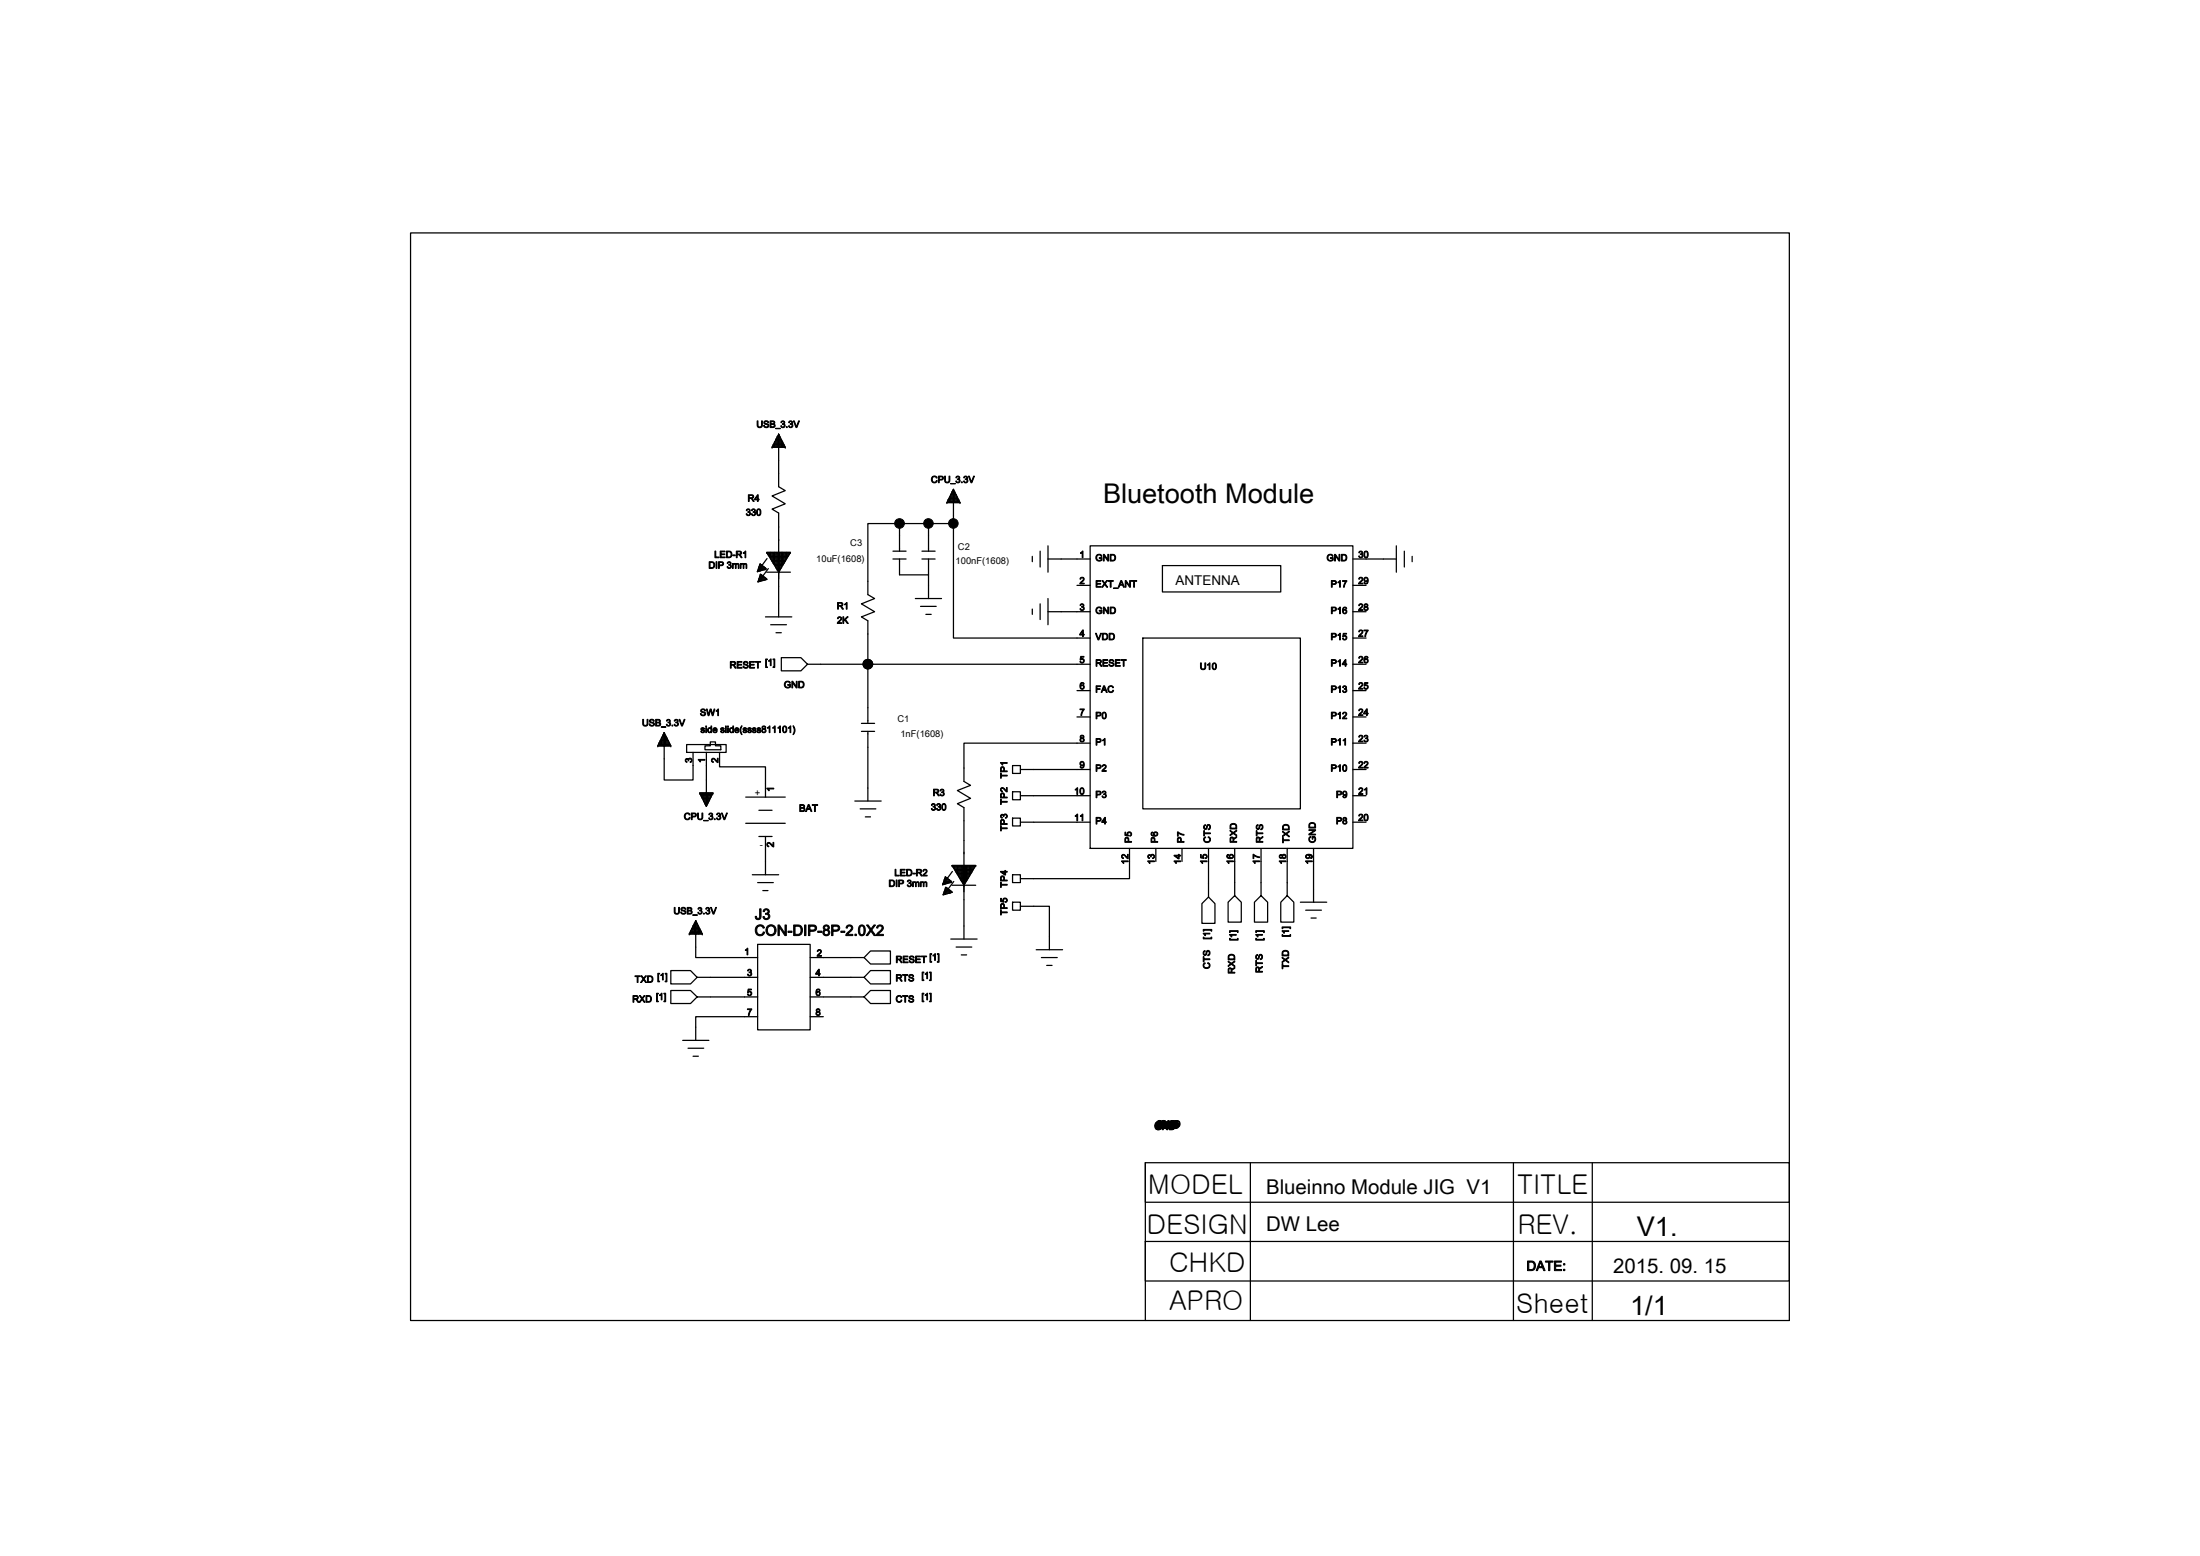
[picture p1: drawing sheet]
<svg xmlns="http://www.w3.org/2000/svg" width="297mm" height="210mm" viewBox="0 0 297 210" stroke-linecap="round" stroke-linejoin="round" font-family="sans-serif">
<g fill="none" stroke="#000" stroke-width=".17">
<path d="M55.4 31.4h186.2v146.8h-186.2zM104.4 60v.3M104.5 59.8h1.2M104.6 59.6v.7M104.6 59.6h1.1v.7M104.7 59.5h.9M104.8 59.3h.7v1M104.8 59.2v1.1M104.9 59.1h.5M104.9 58.9h.4v1.4M104.9 58.9v1.4M105 58.8h.2"/>
<path d="M105.1 58.6h.1M105.1 58.6v1.7M105.1 58.6l.9 1.7h-1.8l.9-1.7v7.1l.9 .5-1.8 .7 1.8 1.1-1.8 .7 .9 .5v14M102.4 76.9h1M102.4 78.4h.2M102.4 76.7h1M102.4 78.3h.9M102.5 76.3h.4M102.5 77.9h.8M102.6 76.2h.1M102.6 77.8h.4M102.7 76.1v.9"/>
<path d="M102.7 77l-.4 .1M102.7 77.5l.9 .7-1.3 .3zM102.8 78.4v-.8h-.1v.8M102.8 76.2v.8M103 76.4v.5M103 77.7v.6M103.2 76.9v-.4h-.7v.6M103.2 77.9v.4M103.4 76.6v.2M103.4 78v.2M103.5 78.1h-1v.3M103.5 77.2h3.2"/>
<path d="M103.5 74.5h.1M103.5 78.1v.1M103.6 75.4l-1.3 1.8 .3-1.1 .9 .7-1.2 .4M103.7 74.5v.4M103.7 76.7l-1.3 1.8M103.9 74.5v.7M104.2 60.3h.1M104.2 60.3h1.8M104.2 74.5v1.3M104.3 60.2h1.6M104.4 60h1.4v.3M104.4 74.5v1.6"/>
<path d="M104.8 74.5v2.1M104.9 74.5v2.4M105.1 74.5h1.6l-1.6 2.7zM105.1 77.2h.1M105.2 77h-.2M105.3 74.5v2.4M105.3 76.9h-.4M105.4 76.7h-.6M105.5 74.5v2.1M105.6 76.5h-.9M105.7 74.5v1.8h-1.1v-1.8M105.8 76.2h-1.3"/>
<path d="M105.8 74.5v1.5M105.9 76h-1.5M106 75.8h-1.7M106 74.5v1.2M106 60.3h.1M106.1 75.6h-1.9M106.2 74.5v.9h-2.1v-.9M106.3 75.3h-2.4M106.4 74.5v.6M106.4 75.1h-2.6M106.5 74.9h-2.8M106.5 74.5v.3"/>
<path d="M106.6 74.7h-3M106.7 74.5h-3.2M106.7 74.5h.1M120.6 75.4h1.7M120.6 74.4h1.7M121.5 70.7h-4.3v9.5l.9 .6-1.8 .7 1.8 1-1.8 .7 .9 .6v13.8M121.5 75.4v2.2h3.9v3.2M124.5 75.4h1.8M124.5 74.4h1.8M125.4 70.7h-3.9v3.7M125.4 75.4v2.2M127.8 67.8h.1"/>
<path d="M127.8 67.8h1.8M127.9 67.6h1.6M128 67.8v-.3h1.5v.3M128.1 67.3h1.2M128.2 67.1v.7M128.2 67.1h1.1v.7M128.3 66.9h.9M128.4 66.8h.7v1M128.4 66.7v1.1M128.5 66.6h.5M128.5 66.4h.4v1.4M128.5 66.3v1.5"/>
<path d="M128.6 66.2h.2M128.7 66h.1M128.7 70.7h-3.3v3.7M128.7 70.7v15.4h18.5M128.7 66v1.8M128.7 66l.9 1.8h-1.8l.9-1.8v4.7M129.6 67.8h.1M139.4 75.1v.7M140.4 74.4v2.1M141.5 73.7v3.5M141.5 75.4h5.7M145.4 79h1.8"/>
<path d="M147.2 73.7h35.5v40.8h-35.5zM156.9 76.3h16v3.6h-16zM182.7 75.4h5.8M182.7 79h1.7M188.5 73.7v3.5M189.6 74.4v2.1M190.7 75.1v.7M89.3 99.8h.8M89.3 99.5v1.1M89.3 99.6h.7v1M89.4 99.4h.5M89.5 99.1v1.5"/>
<path d="M89.5 99.2h.3v1.4M89.6 99h.1M89.7 98.9v1.7M89.7 98.9l.9 1.7h-1.8l.9-1.7v6.4h3.9v-3.8M89.7 98.9h.1M103.4 83.2h3.5M104.1 84.3h2.1M104.8 85.4h.7M109 89.6l-.9 .9h-2.6v-1.7h2.6l.9 .8h38.2M116.3 98.7h1.8M116.3 97.6h1.8M117.2 89.6h.1"/>
<path d="M117.2 98.7v9.4M123.6 80.8h3.5M124.3 81.8h2.1M125 82.9h.7M139.4 82.2v.7M140.4 81.5v2.1M141.5 80.8v3.5M145.4 93.2h1.8M145.4 96.8h1.8M147.2 82.5l-5.7 .1M154.3 86.1h21.3v23.1h-21.3zM182.7 82.5h1.7"/>
<path d="M182.7 86.1h1.7M182.7 89.6h1.7M182.7 93.2h1.7M182.7 96.8h1.7M88.8 100.6h.1M88.8 100.6h1.8M88.9 100.5h1.6M89 100.3h1.4v.3M89 100.3v.3M89.1 100.1h1.2M89.2 100.6v-.7h1v.7M90.6 100.6h.1"/>
<path d="M92.7 100.5h5.3v1h-5.3zM94.5 107h.1M94.5 107h1.8M94.5 107.2h1.7M94.7 107v.4M94.7 107.6h1.3M94.8 107v.8M94.9 107.9h.9M95 107v1.2M95.1 108.3h.5M95.2 100.6h.7v-.5h.7v.5h.7v.6h-2.1zM95.2 107v1.5"/>
<path d="M95.2 108.6h.3M95.4 101.5v7.3l-.9-1.8h1.8l-.9 1.8v-1.8M95.5 107v1.5h-.3M95.7 107v1.1h-.7M95.9 107v.7h-1.1M96.1 107v.4h-1.4M96.3 107h.1M97.2 101.5v2h6.2v4.1M100.7 107.6h5.3M100.7 111.1h5.3M101.6 118h3.5M102.3 119.1h2.1"/>
<path d="M102.5 109.3h1.7M102.5 112.9h1.7M103.4 112.9v5.1M115.4 108.1h3.6M116.1 109.2h2.2M116.8 110.2h.7M127.4 119.1h1M127.4 118.9h1M127.5 118.6h.4M127.6 118.4h.1M127.6 120h.5M127.7 118.3v1"/>
<path d="M127.7 119.3h-.4v.1M127.7 119.7l.9 .7-1.3 .4zM127.8 118.5v.7M128 118.6v.6M128 120v.5M128.2 119.1v-.4h-.7v.6M128.4 118.9v.2M128.5 119.5h3.2M128.5 116.8h.1M128.5 116.8h3.2M128.6 117.6l-1.3 1.8 .3-1.1 .9 .7-1.2 .4M128.6 117h3"/>
<path d="M128.7 116.8v.3M128.8 117.1h2.7M128.8 119l-1.4 1.7M128.9 117.3h2.5M128.9 116.8v.6M129 117.5h2.3M129.1 116.8v.9h2.1v-.9M129.2 117.9h1.9M129.3 116.8v1.2M129.3 118h1.7M129.4 118.2h1.5M129.5 116.8v1.5"/>
<path d="M129.5 118.4h1.3M129.6 116.8v1.8h1.1v-1.8M129.7 118.7h.9M129.8 116.8v2.1M129.8 118.9h.7M129.9 119.1h.5M130 116.8v2.4M130 119.3h.3M130.2 116.8h1.5l-1.5 2.7zM130.2 119.5h.1M130.3 116.8v2.3M130.5 116.8v2.1"/>
<path d="M130.9 116.8v1.5M131 116.8v1.2M131.4 116.8v.6M131.6 116.8v.3M131.7 116.8h.1M136.7 103.3h1.1v1.1h-1.1zM136.7 106.8h1.1v1.1h-1.1zM136.7 110.4h1.1v1.1h-1.1zM136.7 118h1.1v1.1h-1.1zM147.2 100.3h-17v5.2l.8 .5-1.7 .7 1.7 1-1.7 .8 .9 .5v17.7M147.2 103.8h-9.4M147.2 107.4h-9.4"/>
<path d="M147.2 111h-9.4M152.5 114.5v4.1h-14.7M156.1 114.5v1.7M159.6 114.5v1.7M163.2 114.5v6.6l.8 .8v2.7h-1.7v-2.7l.9-.8M166.7 114.5v6.4l.9 .9v2.6h-1.8v-2.6l.9-.9M170.3 114.5v6.4l.9 .9v2.6h-1.8v-2.6l.9-.9M173.8 114.5v6.4l.9 .9v2.6h-1.8v-2.6l.9-.9M177.4 114.5v7.3M182.7 100.3h1.7M182.7 103.8h1.7M182.7 107.4h1.7"/>
<path d="M182.7 111h1.7M93.1 126h.1M93.1 126h1.7M93.2 125.8h1.5M93.2 125.6v.4M93.2 125.7h1.5v.3M93.3 125.5h1.2M93.4 125.3v.7M93.4 125.3h1.1v.7M93.5 125.1h.9M93.6 124.9v1.1M93.6 125h.7v1"/>
<path d="M93.7 124.8h.5M93.8 124.6h.3v1.4M93.8 124.5v1.5M93.9 124.4h.1M93.9 124.2h.1M93.9 124.2v1.8M93.9 124.2l.9 1.8h-1.7l.8-1.8v5h8.4M94.1 131.9l-.9-.9h-2.6v1.8h2.6l.9-.9h8.2M94.1 134.5l-.9-.8h-2.6v1.7h2.6l.9-.9h8.2M94.8 126h.1M102.3 137.2h-8.4v3.2M102.3 127.4h7.1v11.6h-7.1z"/>
<path d="M103 120.2h.7M109.4 137.2h1.8M116.7 129.2l.8-.9h2.7v1.8h-2.7l-.8-.9h-7.3M116.7 131.9l.8-.9h2.7v1.8h-2.7l-.8-.9h-7.3M116.7 134.5l.8-.8h2.7v1.7h-2.7l-.8-.9h-7.3M127.4 120.7h.2M127.4 120.5h.9M127.5 120.2h.8M127.8 120.6v-.8h-.1v.8M128.2 120.1v.4M128.4 126.7h3.5M128.4 120.2v.2"/>
<path d="M128.5 120.4h-1v.3M128.5 120.4h.1M129.1 127.8h2.1M129.8 128.9h.7M136.7 121.8h1.1v1h-1.1zM137.8 122.3h3.9v5.9M139.9 128.2h3.6M140.6 129.2h2.1M141.3 130.3h.7M175.6 121.8h3.5M176.3 122.8h2.1M177 123.9h.7"/>
<path d="M92.2 140.4h3.5M92.9 141.5h2.1M93.6 142.5h.7M154.6 156.9h87v5.3h-87zM154.6 156.9v21.3M168.8 156.9v21.3M204.3 156.9v21.3M215 156.9v21.3M154.6 167.5h87v5.4h-87z"/>
</g>
<g fill="#000" stroke="#000" stroke-width=".14">
<circle cx="121.5" cy="70.6" r=".65"/>
<circle cx="125.4" cy="70.6" r=".65"/>
<circle cx="128.7" cy="70.6" r=".65"/>
<circle cx="117.2" cy="89.6" r=".65"/>
</g>
<g font-size="3.7">
<text x="148.9" y="67.8">Bluetooth Module</text>
<text x="155" y="161.2">MODEL</text>
<text x="204.9" y="161.2">TITLE</text>
<text x="154.8" y="166.5">DESIGN</text>
<text x="204.9" y="166.5">REV.</text>
<text x="221" y="166.9">V1.</text>
<text x="157.8" y="171.6">CHKD</text>
<text x="157.8" y="176.8">APRO</text>
<text x="204.7" y="177.1">Sheet</text>
<text x="220.1" y="177.5">1/1</text>
</g>
<g font-size="2.7">
<text x="171" y="161.2">Blueinno Module JIG V1</text>
<text x="171" y="166.1">DW Lee</text>
<text x="217.8" y="171.8">2015. 09. 15</text>
</g>
<g font-size="2">
<text x="101.9" y="124.1">J3</text>
<text x="101.9" y="126.3">CON-DIP-8P-2.0X2</text>
</g>
<g font-size="1.8">
<text x="158.7" y="79">ANTENNA</text>
<text x="206.1" y="171.5">DATE:</text>
</g>
<g font-size="1.3">
<text x="102.1" y="57.7">USB_3.3V</text>
<text x="125.7" y="65.2">CPU_3.3V</text>
<text x="100.7" y="69.6">330</text>
<text x="100.9" y="67.7">R4</text>
<text x="95.6" y="76.7">DIP 3mm</text>
<text x="96.4" y="75.3">LED-R1</text>
<text x="110.2" y="75.8">10uF(1608)</text>
<text x="114.8" y="73.7">C3</text>
<text x="129" y="76.2">100nF(1608)</text>
<text x="129.3" y="74.2">C2</text>
<text x="145.8" y="75.3">1</text>
<text x="147.9" y="75.7">GND</text>
<text x="179.1" y="75.7">GND</text>
<text x="183.4" y="75.3">30</text>
<text x="113" y="82.2">R1</text>
<text x="145.8" y="78.8">2</text>
<text x="145.8" y="82.4">3</text>
<text x="147.9" y="79.2">EXT_ANT</text>
<text x="147.9" y="82.8">GND</text>
<text x="179.7" y="82.8">P16</text>
<text x="179.7" y="79.2">P17</text>
<text x="183.4" y="82.4">28</text>
<text x="183.4" y="78.8">29</text>
<text x="103.3" y="89.8">[1]</text>
<text x="113" y="84.1">2K</text>
<text x="145.8" y="85.9">4</text>
<text x="145.8" y="89.5">5</text>
<text x="147.9" y="86.4">VDD</text>
<text x="147.9" y="89.9">RESET</text>
<text x="179.7" y="89.9">P14</text>
<text x="179.7" y="86.4">P15</text>
<text x="183.4" y="89.5">26</text>
<text x="183.4" y="85.9">27</text>
<text x="98.5" y="90.2">RESET</text>
<text x="105.8" y="92.8">GND</text>
<text x="145.8" y="93">6</text>
<text x="147.9" y="93.5">FAC</text>
<text x="162" y="90.4">U10</text>
<text x="179.7" y="93.5">P13</text>
<text x="183.4" y="93">25</text>
<text x="86.7" y="98">USB_3.3V</text>
<text x="94.5" y="96.6">SW1</text>
<text x="94.6" y="98.9">side slide(ssss811101)</text>
<text x="121.2" y="97.5">C1</text>
<text x="121.6" y="99.4">1nF(1608)</text>
<text x="145.8" y="96.6">7</text>
<text x="145.8" y="100.1">8</text>
<text x="147.9" y="97">P0</text>
<text x="147.9" y="100.6">P1</text>
<text x="179.7" y="100.6">P11</text>
<text x="179.7" y="97">P12</text>
<text x="183.4" y="100.1">23</text>
<text x="183.4" y="96.6">24</text>
<text x="93.4" y="103" transform="rotate(-90 93.4 103)">3</text>
<text x="95.2" y="103" transform="rotate(-90 95.2 103)">1</text>
<text x="97" y="103" transform="rotate(-90 97 103)">2</text>
<text x="101.9" y="107.4">+</text>
<text x="104.5" y="106.8" transform="rotate(-90 104.5 106.8)">1</text>
<text x="125.9" y="107.4">R3</text>
<text x="136" y="105.1" transform="rotate(-90 136 105.1)">TP1</text>
<text x="145" y="107.2">10</text>
<text x="145.8" y="103.7">9</text>
<text x="147.9" y="104.1">P2</text>
<text x="147.9" y="107.7">P3</text>
<text x="179.7" y="104.1">P10</text>
<text x="180.4" y="107.7">P9</text>
<text x="183.4" y="107.2">21</text>
<text x="183.4" y="103.7">22</text>
<text x="92.3" y="110.6">CPU_3.3V</text>
<text x="107.9" y="109.5">BAT</text>
<text x="125.7" y="109.3">330</text>
<text x="136" y="112.2" transform="rotate(-90 136 112.2)">TP3</text>
<text x="136" y="108.6" transform="rotate(-90 136 108.6)">TP2</text>
<text x="145" y="110.8">11</text>
<text x="147.9" y="111.2">P4</text>
<text x="152.8" y="113.8" transform="rotate(-90 152.8 113.8)">P5</text>
<text x="156.3" y="113.8" transform="rotate(-90 156.3 113.8)">P6</text>
<text x="159.9" y="113.8" transform="rotate(-90 159.9 113.8)">P7</text>
<text x="163.4" y="113.8" transform="rotate(-90 163.4 113.8)">CTS</text>
<text x="167" y="113.8" transform="rotate(-90 167 113.8)">RXD</text>
<text x="170.5" y="113.8" transform="rotate(-90 170.5 113.8)">RTS</text>
<text x="174.1" y="113.8" transform="rotate(-90 174.1 113.8)">TXD</text>
<text x="177.6" y="113.8" transform="rotate(-90 177.6 113.8)">GND</text>
<text x="180.4" y="111.2">P8</text>
<text x="183.4" y="110.8">20</text>
<text x="102.6" y="114.5">-</text>
<text x="104.5" y="114.3" transform="rotate(-90 104.5 114.3)">2</text>
<text x="120" y="119.7">DIP 3mm</text>
<text x="120.8" y="118.2">LED-R2</text>
<text x="136" y="119.8" transform="rotate(-90 136 119.8)">TP4</text>
<text x="152.3" y="116.6" transform="rotate(-90 152.3 116.6)">12</text>
<text x="155.9" y="116.6" transform="rotate(-90 155.9 116.6)">13</text>
<text x="159.4" y="116.6" transform="rotate(-90 159.4 116.6)">14</text>
<text x="163" y="116.6" transform="rotate(-90 163 116.6)">15</text>
<text x="166.5" y="116.6" transform="rotate(-90 166.5 116.6)">16</text>
<text x="170.1" y="116.6" transform="rotate(-90 170.1 116.6)">17</text>
<text x="173.6" y="116.6" transform="rotate(-90 173.6 116.6)">18</text>
<text x="177.2" y="116.6" transform="rotate(-90 177.2 116.6)">19</text>
<text x="90.9" y="123.4">USB_3.3V</text>
<text x="136" y="123.5" transform="rotate(-90 136 123.5)">TP5</text>
<text x="100.5" y="128.9">1</text>
<text x="100.9" y="131.7">3</text>
<text x="110.1" y="131.7">4</text>
<text x="110.3" y="129.1">2</text>
<text x="120.9" y="129.9">RESET</text>
<text x="125.5" y="129.6">[1]</text>
<text x="163.4" y="130.8" transform="rotate(-90 163.4 130.8)">CTS</text>
<text x="163.4" y="126.8" transform="rotate(-90 163.4 126.8)">[1]</text>
<text x="166.7" y="131.4" transform="rotate(-90 166.7 131.4)">RXD</text>
<text x="166.9" y="127" transform="rotate(-90 166.9 127)">[1]</text>
<text x="170.5" y="131.3" transform="rotate(-90 170.5 131.3)">RTS</text>
<text x="170.5" y="127" transform="rotate(-90 170.5 127)">[1]</text>
<text x="174" y="130.8" transform="rotate(-90 174 130.8)">TXD</text>
<text x="174" y="126.4" transform="rotate(-90 174 126.4)">[1]</text>
<text x="85.4" y="135.3">RXD</text>
<text x="85.7" y="132.6">TXD</text>
<text x="88.6" y="134.9">[1]</text>
<text x="88.7" y="132.2">[1]</text>
<text x="100.9" y="134.4">5</text>
<text x="100.9" y="137">7</text>
<text x="110.1" y="134.4">6</text>
<text x="110.1" y="137">8</text>
<text x="120.9" y="132.4">RTS</text>
<text x="120.9" y="135.3">CTS</text>
<text x="124.4" y="132.1">[1]</text>
<text x="124.4" y="134.9">[1]</text>
<text x="155.9" y="152.5">GND</text>
<text x="156.6" y="152.1">GND</text>
</g>
</svg>
